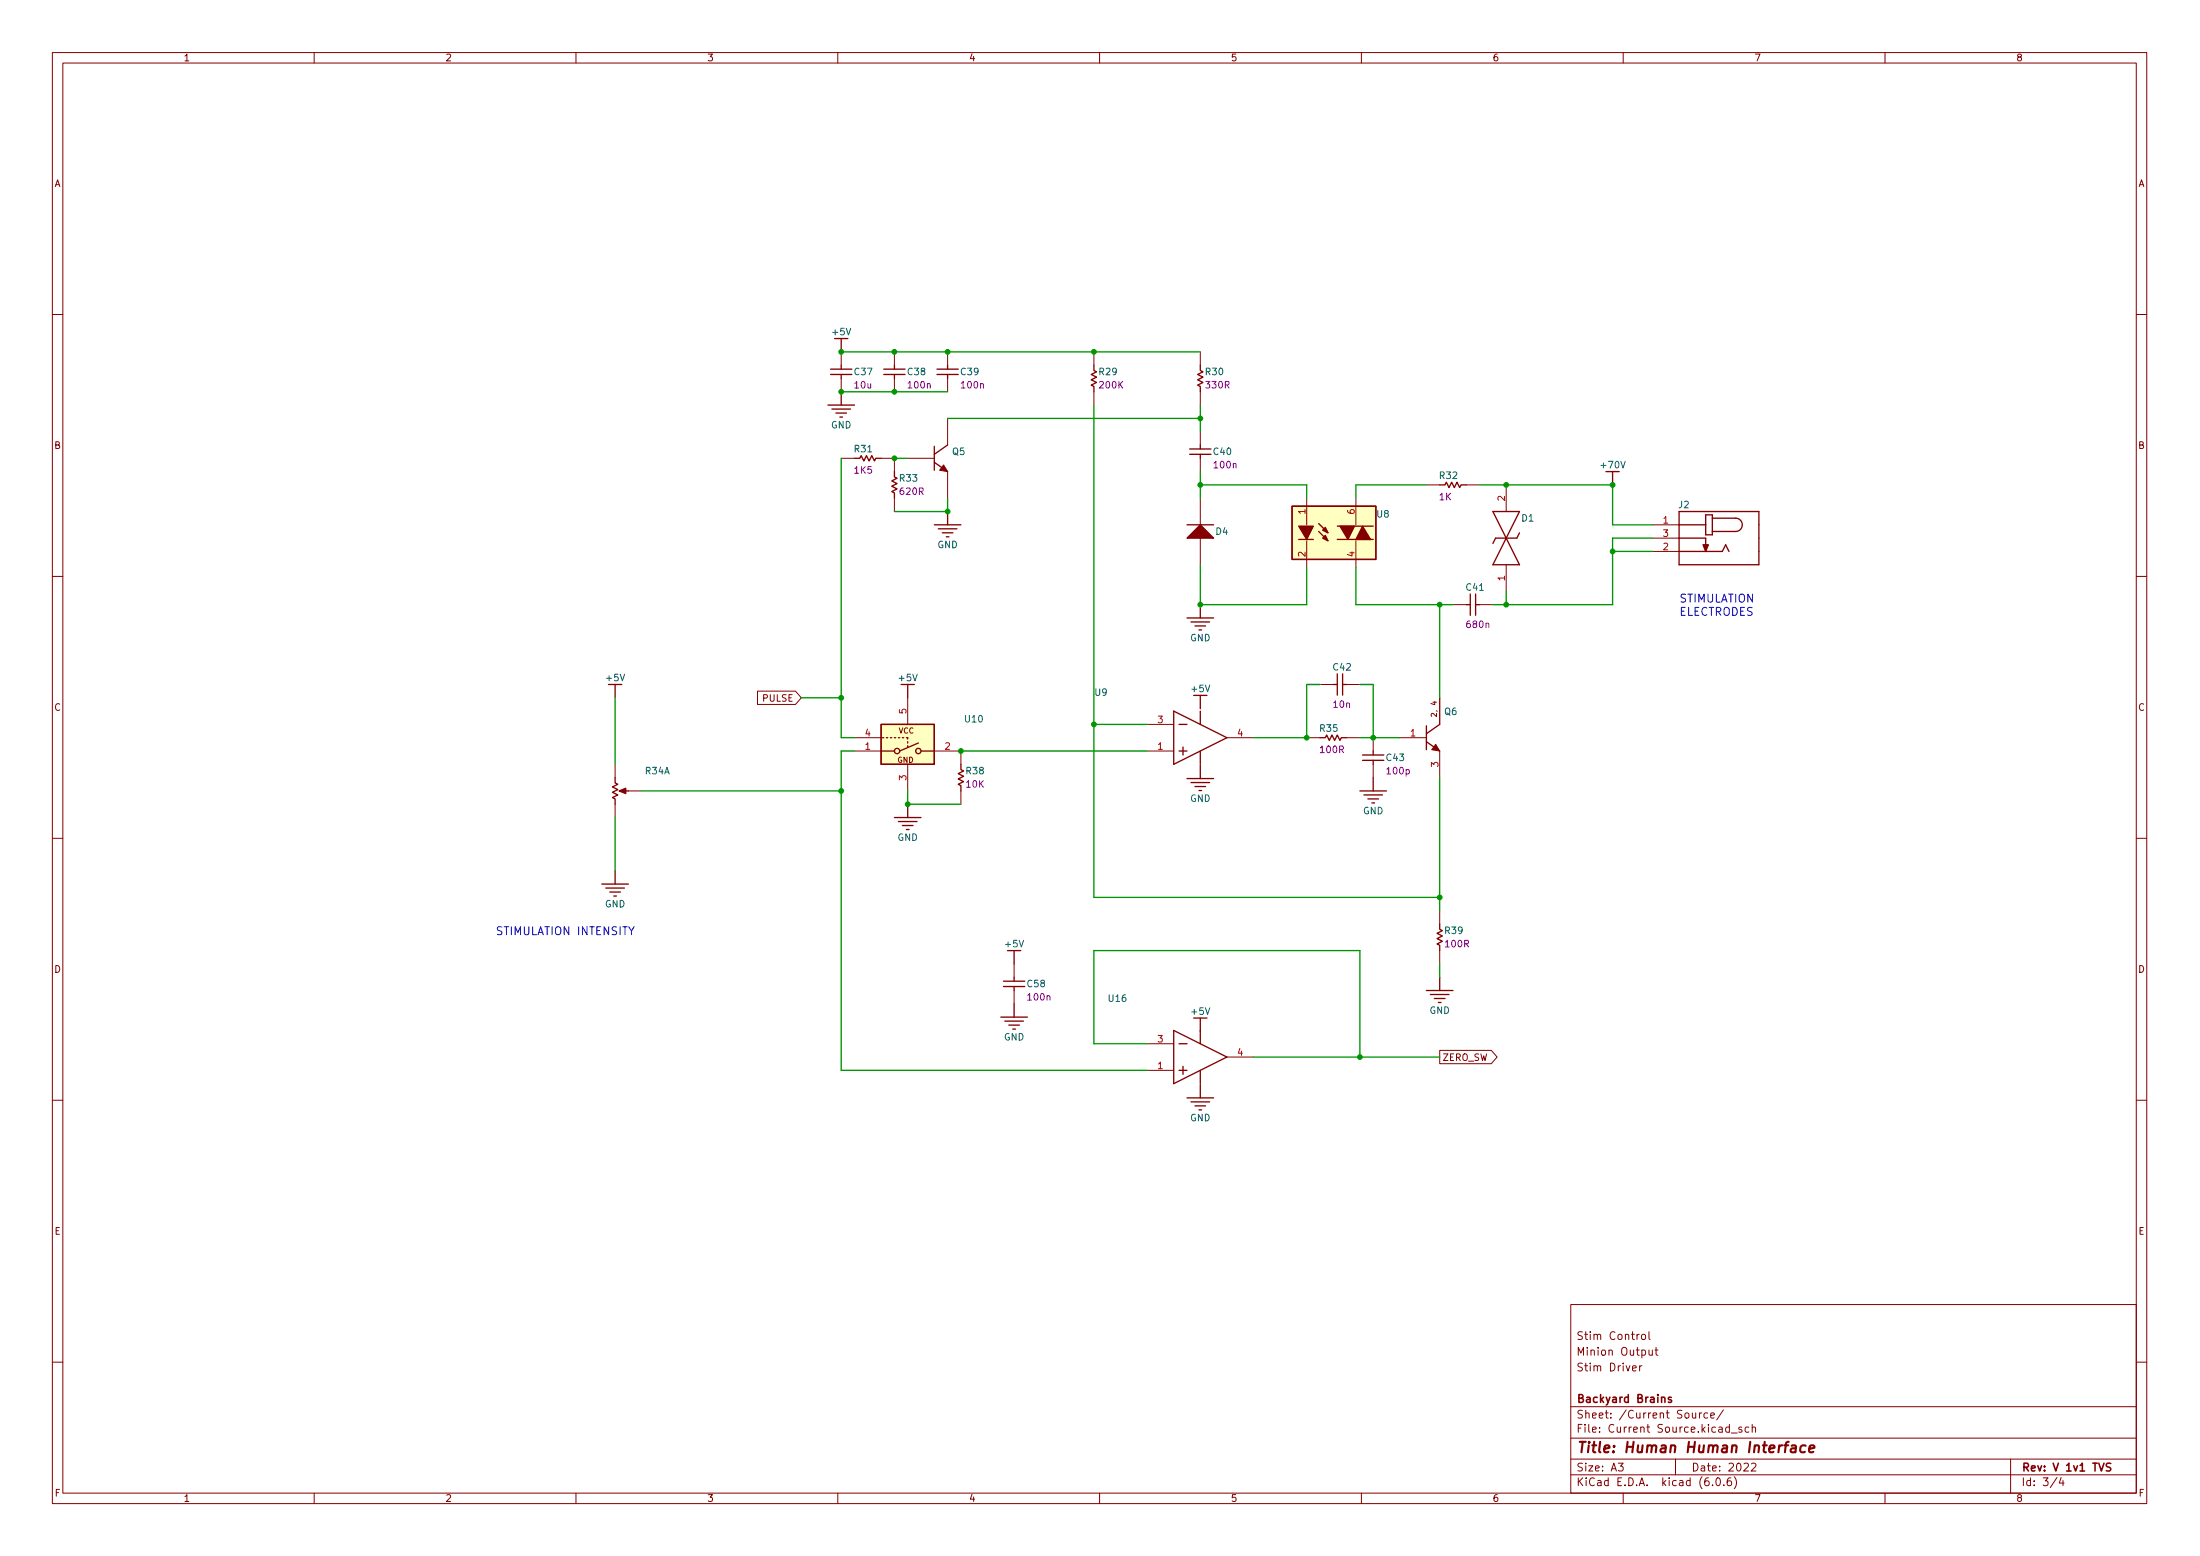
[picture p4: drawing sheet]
<svg xmlns="http://www.w3.org/2000/svg" width="420mm" height="297mm" viewBox="0 0 420 297" stroke-linecap="round" stroke-linejoin="round" font-family="sans-serif">
<g fill="none" stroke="#840000" stroke-width=".19">
<path d="M10 10h400v277h-400zM12 12h396v273h-396zM60 10v2M110 10v2M160 10v2M210 10v2M260 10v2M310 10v2M360 10v2M10 60h2M160.7 67.2v2.5M160.7 72.2v2.6"/>
<path d="M170.8 67.2v2.5M170.8 72.2v2.6M181 67.2v2.5M181 72.2v2.6M181 79.9v5M208.9 67.2v2.5M208.9 74.8v2.5M229.2 67.2v2.5M229.2 74.8v2.5M408 60h2M160.7 87.5h2.5M168.3 87.5h2.5v2.5"/>
<path d="M170.8 95.1v2.5M173.4 87.5h5M181 90v5.1M229.2 82.4v2.5M229.2 87.5v2.5M229.2 95.1v5.1M249.6 95.1v5.1M259 95.1v5.1M272.4 92.6h2.6M280 92.6h2.6M287.7 92.6v5M10 110h2"/>
<path d="M229.2 102.7v5.1M249.6 103.2v5.1M259 103.2v5.1M277.5 115.4h2.5M282.6 115.4h2.5M287.7 107.8v5.1M315.6 100.2h5.1M315.6 105.3h5.1M315.6 102.7h5.1M408 110h2M144.7 131.9h7.2l1.1 1.3-1.1 1.3h-7.2zM173.4 133.2v5.1"/>
<path d="M219.1 138.3h5.1M252.1 130.7h2.5M257.2 130.7h2.5M275 133.2v5.1M117.5 145.9v2.5M117.5 153.5v2.6M120 151h2.6M163.2 143.4h5.1M163.2 140.8h5.1M173.4 145.9v5.1M178.4 143.4h5.1v2.5M183.5 151v2.5"/>
<path d="M219.1 143.4h5.1M234.3 140.8h5.1M249.6 140.8h2.5M257.2 140.8h2.5M262.3 140.8v2.6M262.3 145.9v2.5M267.3 140.8h5.1M275 143.4v5M10 160h2M275 173.8v2.6M408 160h2M193.7 184v2.5"/>
<path d="M193.7 189.1v2.5M219.1 199.2h5.1M275 181.5v2.5M10 210h2M219.1 204.3h5.1M234.3 201.8h5.1M275 200.5h9.8l1.1 1.3-1.1 1.3h-9.8zM408 210h2M300 249h108v36h-108zM313.6 254.8l.4-.1 .3 .3v.4l-.3 .3-.4-.1-.1-.2zM314.9 257.7l.1 .9 .4 .1 .2-.1M314.9 254.2v1.3l.2 .2"/>
<path d="M315.6 257.7v1M316.1 257.7h.5M316.3 257.2v1.3l.3 .2M10 260h2M300 278.5h108M300 274.5h108M300 268.5h108M309.1 279.3h.9l-.5 .6 .4 .1v.7l-.2 .1-.6-.1M311.8 261.2l.7-.1-.1-.3-.4-.1-.2 .2 .1 .7h.5M313.1 260.7v1M313.6 260.7l-.3 .1-.2 .2M320 278.5v3"/>
<path d="M323.2 269.7l.1 .9 .3 .1 .2-.1M323.8 269.7v1M324.6 269.7v1M325 269.7l-.3 .1-.1 .2M326.1 269.8l-.4-.1-.3 .3 .2 .6h.5M326.7 270.2l.7-.1v-.3l-.5-.1-.2 .2 .1 .7h.6M329.1 269.1l-1.2 2M330.3 272.5l-.4-.1-.3 .3 .1 .6h.6M330.3 271.9v1.5M330.6 273.6h1.2M332.6 272.5l-.3-.1-.2 .2v.2l.5 .2v.3h-.5M333.1 279.5l.5-.2 .2 .2 .1 .2-.9 1.1h.9"/>
<path d="M334 272.5l-.4-.1-.3 .3 .1 .6h.6M334.5 279.5l.6-.2 .2 .2 .1 .2-1 1.1h1M334.6 272.6l.3-.2 .3 .1 .1 .9M334.6 271.9v1.5M384 278.5v6.5M408 260h2M60 285v2M110 285v2M160 285v2M210 285v2M260 285v2M300 281.5h108"/>
<path d="M310 285v2M327.1 283.5v.1M327.9 282.2l.2-.1a.8 .8 0 0 1 .5 .8 .8 .8 0 0 1-.5 .7 1 1 0 0 1-.2-1.4zM329.2 283.5v.1M330.6 282.1a.59 .59 0 0 0-.7 .7v.5l.1 .2 .4 .1 .2-.1 .1-.5-.1-.2-.5-.1-.2 .3M331.2 281.9a1.72 1.72 0 0 1 0 2.3M360 285v2M392.9 282l-1.3 2M393.6 282l-.3 1.1h.9M394 282.6v1"/>
</g>
<path d="M319.2 266.8l-.4-.1-.2 .2 .1 .2 .5 .2v.3h-.6M403.1 279.4l-.6-.1-.2 .2v.4l.7 .3 .1 .3-.3 .3-.5-.1" fill="none" stroke="#840000" stroke-width=".3"/>
<path d="M341.6 275.2l-.4 .1-.1 .2-.2 1.7M342.2 276h.7v1.2M343 276.4l-.7 .1a.4 .4 0 0 0-.3 .3 .4 .4 0 0 0 .2 .4l.7-.1M344.8 276a.66 .66 0 0 0-.9 .3l-.1 .6 .1 .2h.8M345.5 276.6l1-.2v-.4l-.6-.1-.3 .3v.9h.7" fill="none" stroke="#840000" stroke-width=".4"/>
<g fill="none" stroke="#840000" stroke-width=".25">
<path d="M158.1 77.3h5.1M158.6 70.5h4.1M158.6 71.5h4.1M158.9 78.1h3.5M159.6 78.9h2.1M160.4 79.6h.5M160.7 64.6v2.6M160.7 69.7v.8M160.7 71.5v.7M160.7 74.8v2.5M168.8 70.5h4M168.8 71.5h4"/>
<path d="M170.8 69.7v.8M170.8 71.5v.7M178.9 70.5h4.1M178.9 71.5h4.1M181 69.7v.8M181 71.5v.7M208.9 69.7v1l.5 .3-1 .5 1 .5-1 .5 1 .5-1 .5 .5 .3v1M229.2 69.7v1l.5 .3-1 .5 1 .5-1 .5 1 .5-1 .5 .5 .3v1M163.2 87.5h1l.3-.5 .5 1 .5-1 .5 1 .5-1 .5 1 .3-.5h1M170.8 90v1l.5 .3-1 .5 1 .5-1 .5 1 .5-1 .5 .5 .3v1M178.4 88.3l2.6 1.7M178.4 85.2v4.6"/>
<path d="M181 97.6v2.6M181 84.9l-2.6 1.8M227.2 85.7h4.1M227.2 86.7h4.1M229.2 84.9v.8M229.2 86.7v.8M246.8 96.6h16v10.2h-16zM251.8 99.9l1.8 1.8M275 92.6h1l.2-.5 .5 1 .5-1 .5 1 .6-1 .5 1 .2-.5h1M285.1 97.6h5.1l-5.1 10.2h5.1zM308 90v2.6M320.7 97.6h15.2v10.2h-15.2z"/>
<path d="M325.8 98.3h1.2v3.8h-1.2zM327 98.9h4.5M331.5 98.9a1.27 1.27 0 0 1 1.2 1.3 1.27 1.27 0 0 1-1.2 1.3M178.4 100.2h5.1M179.2 101h3.6M180 101.7h2M180.7 102.5h.5M226.7 100.2h5.1M226.7 118h5.1M227.5 118.7h3.5M228.2 119.5h2.1M229.2 115.4v2.6"/>
<path d="M248 103h2.8M251.8 101.5l1.8 1.7M255.4 103h6.9M255.4 100.4h6.9M280 115.4h.8M280.8 113.4v4.1M281.8 115.4h.8M281.8 113.4v4.1M290.2 101.7l-.5 1h-4.1l-.5 1M320.7 102.7h5.1v2.6M320.7 105.3h8.2l.7-1.3 .6 1.3M320.7 100.2h5.1"/>
<path d="M327 101.5h4.5M117.5 130.7v2.5M168.3 138.3h10.1v7.6h-10.1zM173.4 130.7v2.5M224.2 135.7l10.1 5.1-10.1 5.1zM225.2 138.3h1.5M229 120.3h.5M229.2 132.8v2.5M229.2 135.7v2.6M254.6 130.7h.8M255.4 128.6v4.1M256.4 130.7h.8"/>
<path d="M256.4 128.6v4.1M272.4 138.5v4.6M275 138.3l-2.6 1.8M117.5 148.4v1.1l.5 .2-1 .5 1 .5-1 .5 1 .6-1 .5 .5 .2v1M118.7 151h1.3M168.3 143.4h2.5M168.5 140.8h.3M169.3 140.8h.2M170.1 140.8h.2M170.8 156.1h5.1M170.8 140.8h.3M171.6 156.8h3.5"/>
<path d="M171.6 140.8h.2M172.3 157.6h2.1M172.3 140.8h.3M173.1 158.4h.5M173.1 140.8h.3v.3M173.4 141.6v.2M173.4 142.4v.2M173.4 153.5v2.6M175.4 141.8l-3.6 1.6M175.9 143.4h2.5M183.5 145.9v1l.5 .3-1 .5 1 .5-1 .5 1 .5-1 .5 .5 .3v1M225.2 143.4h1.5"/>
<path d="M225.9 142.6v1.5M226.7 148.6h5.1M227.5 149.4h3.5M228.2 150.2h2.1M229 150.9h.5M229.2 143.4v2.5M229.2 146.1v2.5M252.1 140.8h1l.3-.5 .5 1 .5-1 .5 1 .5-1 .5 1 .3-.5h1M259.7 151h5.1M260.2 144.1h4.1M260.2 145.1h4.1M260.5 151.8h3.5"/>
<path d="M261.2 152.5h2.1M262 153.3h.5M262.3 143.4v.7M262.3 145.1v.8M262.3 148.4v2.6M272.4 141.6l2.6 1.8M114.9 168.8h5.1M115.7 169.5h3.6M116.5 170.3h2M117.2 171.1h.5M117.5 166.2v2.6M275 176.4v1l.5 .3-1.1 .5 1.1 .5-1.1 .5 1.1 .5-1.1 .5 .6 .3v1"/>
<path d="M191.1 194.2h5.1M191.6 187.3h4.1M191.6 188.3h4.1M191.9 194.9h3.6M192.7 195.7h2M193.4 196.5h.5M193.7 181.5v2.5M193.7 186.5v.8M193.7 188.3v.8M193.7 191.6v2.6M224.2 196.7l10.1 5.1-10.1 5.1zM225.2 199.2h1.5"/>
<path d="M229.2 194.3v4.9M272.4 189.1h5.1M273.2 189.9h3.5M273.9 190.6h2.1M274.7 191.4h.5M275 186.5v2.6M225.2 204.3h1.5M225.9 203.6v1.5M226.7 209.6h5.1M227.5 210.3h3.5M228.2 211.1h2.1M229 211.9h.5"/>
<path d="M229.2 204.3v2.6M229.2 207v2.6"/>
<circle cx="171.3" cy="143.4" r=".51"/>
<circle cx="175.4" cy="143.4" r=".51"/>
</g>
<g fill="#840000" stroke="#840000" stroke-width=".25">
<path d="M325.2 104h1.1l-.5 1.3z"/>
<path d="M248 100.4h2.8l-1.2 2.6z"/>
<path d="M252.6 102.7l.5-.5 .5 1z"/>
<path d="M252.6 101.2l.5-.5 .5 1z"/>
<path d="M255.9 100.4h2.8l-1.3 2.6z"/>
<path d="M260.2 100.4l1.5 2.6h-2.7z"/>
<path d="M118.2 151l1.3-.5v1z"/>
<path d="M226.7 102.7l2.5-2.5 2.6 2.5z"/>
</g>
<g fill="#ffffc2" stroke="#ffffc2" stroke-width=".19">
<path d="M168.3 138.3h10.1v7.6h-10.1z"/>
<path d="M246.8 96.6h16v10.2h-16z"/>
</g>
<g fill="#840000" stroke="#840000" stroke-width=".19">
<path d="M180.2 88.8l.8 1.2-1.5-.2z"/>
<path d="M274.2 142.1l.8 1.3-1.6-.3z"/>
</g>
<g fill="none" stroke="#009600" stroke-width=".25">
<path d="M160.7 74.8h20.3M160.7 67.2h68.5M181 79.9h48.2M208.9 77.3v94h66.1M229.2 77.3v5.1M160.7 87.5v53.3h2.5M170.8 87.5h2.6M181 95.1v2.5h-10.2M229.2 90v5.1M229.2 92.6h20.4v2.5M272.4 92.6h-13.4v2.5M282.6 92.6h25.4v7.6h7.6"/>
<path d="M229.2 107.8v7.6h20.4v-7.1M259 108.3v7.1h18.5M275 115.4v17.8M287.7 112.9v2.5M308 105.3h7.6M315.6 102.7h-7.6v12.7h-22.9M117.5 133.2v12.7M153 133.2h7.7M208.9 138.3h10.2M252.1 130.7h-2.5v10.1h-10.2M259.7 130.7h2.6v10.1M117.5 156.1v10.1"/>
<path d="M122.6 151h38.1M163.2 143.4h-2.5v60.9h58.4M173.4 151v2.5h10.1M183.5 143.4h35.6M259.7 140.8h7.6M275 148.4v25.4M219.1 199.2h-10.2v-17.7h50.8v20.3M275 184v2.5M239.4 201.8h35.6"/>
</g>
<g fill="#009600" stroke="#009600" stroke-width=".19">
<circle cx="308" cy="92.6" r=".46"/>
<circle cx="287.7" cy="115.4" r=".46"/>
<circle cx="275" cy="115.4" r=".46"/>
<circle cx="287.7" cy="92.6" r=".46"/>
<circle cx="308" cy="105.3" r=".46"/>
<circle cx="173.4" cy="153.5" r=".46"/>
<circle cx="170.8" cy="74.8" r=".46"/>
<circle cx="170.8" cy="87.5" r=".46"/>
<circle cx="160.7" cy="151" r=".46"/>
<circle cx="183.5" cy="143.4" r=".46"/>
<circle cx="181" cy="97.6" r=".46"/>
<circle cx="181" cy="67.2" r=".46"/>
<circle cx="208.9" cy="67.2" r=".46"/>
<circle cx="208.9" cy="138.3" r=".46"/>
<circle cx="229.2" cy="92.6" r=".46"/>
<circle cx="229.2" cy="115.4" r=".46"/>
<circle cx="160.7" cy="67.2" r=".46"/>
<circle cx="160.7" cy="74.8" r=".46"/>
<circle cx="160.7" cy="133.2" r=".46"/>
<circle cx="170.8" cy="67.2" r=".46"/>
<circle cx="229.2" cy="79.9" r=".46"/>
<circle cx="262.3" cy="140.8" r=".46"/>
<circle cx="275" cy="171.3" r=".46"/>
<circle cx="259.7" cy="201.8" r=".46"/>
<circle cx="249.6" cy="140.8" r=".46"/>
</g>
<text font-size="2.8" fill="#840000" x="301" y="277.3">Title: Human Human Interface</text>
<g font-size="2.1" fill="#0000c2">
<text x="320.7" y="115">STIMULATION</text>
<text x="320.7" y="117.5">ELECTRODES</text>
<text x="94.6" y="178.5">STIMULATION INTENSITY</text>
</g>
<g font-size="2.1" fill="#840000">
<text x="301" y="255.8">Stim Control</text>
<text x="301" y="261.8">Stim Driver</text>
<text x="301" y="258.8">Minion Output</text>
<text x="301" y="267.8">Backyard Brains</text>
<text x="301" y="273.5">File: Current Source.kicad_sch</text>
<text x="301" y="270.8">Sheet: /Current Source/</text>
<text x="301" y="280.9">Size: A3</text>
<text x="323" y="280.9">Date: 2022</text>
<text x="386" y="280.9">Rev: V 1v1 TVS</text>
<text x="301" y="283.7">KiCad E.D.A. kicad (6.0.6)</text>
<text x="386" y="283.7">Id: 3/4</text>
</g>
<g font-size="1.8" fill="#840000">
<text x="35" y="11.7">1</text>
<text x="85" y="11.7">2</text>
<text x="135" y="11.7">3</text>
<text x="185" y="11.7">4</text>
<text x="235" y="11.7">5</text>
<text x="285" y="11.7">6</text>
<text x="335" y="11.7">7</text>
<text x="385" y="11.7">8</text>
<text x="10.3" y="35.7">A</text>
<text x="408.3" y="35.7">A</text>
<text x="10.3" y="85.7">B</text>
<text x="408.3" y="85.7">B</text>
<text x="10.3" y="135.7">C</text>
<text x="145.7" y="133.9">PULSE</text>
<text x="408.3" y="135.7">C</text>
<text x="10.3" y="185.7">D</text>
<text x="408.3" y="185.7">D</text>
<text x="275.4" y="202.5">ZERO_SW</text>
<text x="10.4" y="235.7">E</text>
<text x="408.4" y="235.7">E</text>
<text x="10.4" y="285.7">F</text>
<text x="35" y="286.7">1</text>
<text x="85" y="286.7">2</text>
<text x="135" y="286.7">3</text>
<text x="185" y="286.7">4</text>
<text x="235" y="286.7">5</text>
<text x="285" y="286.7">6</text>
<text x="335" y="286.7">7</text>
<text x="385" y="286.7">8</text>
<text x="408.4" y="285.7">F</text>
</g>
<g font-size="1.8" fill="#006464">
<text x="159.1" y="64">+5V</text>
<text x="163.2" y="71.6">C37</text>
<text x="173.4" y="71.6">C38</text>
<text x="183.6" y="71.6">C39</text>
<text x="210" y="71.6">R29</text>
<text x="230.3" y="71.6">R30</text>
<text x="158.7" y="81.8">GND</text>
<text x="163.2" y="86.3">R31</text>
<text x="181.9" y="86.8">Q5</text>
<text x="231.8" y="86.8">C40</text>
<text x="305.9" y="89.4">+70V</text>
<text x="171.9" y="91.9">R33</text>
<text x="275" y="91.4">R32</text>
<text x="263" y="98.8">U8</text>
<text x="290.6" y="99.5">D1</text>
<text x="320.6" y="97">J2</text>
<text x="179" y="104.6">GND</text>
<text x="232.2" y="102.1">D4</text>
<text x="280.1" y="112.8">C41</text>
<text x="227.3" y="122.4">GND</text>
<text x="115.9" y="130">+5V</text>
<text x="171.8" y="130">+5V</text>
<text x="254.7" y="128">C42</text>
<text x="184.4" y="137.9">U10</text>
<text x="209.1" y="132.8">U9</text>
<text x="227.6" y="132.1">+5V</text>
<text x="275.9" y="136.5">Q6</text>
<text x="252.1" y="139.7">R35</text>
<text x="123.3" y="147.8">R34A</text>
<text x="184.6" y="147.8">R38</text>
<text x="264.8" y="145.3">C43</text>
<text x="227.3" y="153.1">GND</text>
<text x="260.3" y="155.4">GND</text>
<text x="171.4" y="160.5">GND</text>
<text x="115.5" y="173.2">GND</text>
<text x="276" y="178.3">R39</text>
<text x="192.1" y="180.8">+5V</text>
<text x="196.3" y="188.4">C58</text>
<text x="211.8" y="191.2">U16</text>
<text x="227.6" y="193.7">+5V</text>
<text x="273" y="193.5">GND</text>
<text x="191.7" y="198.6">GND</text>
<text x="227.3" y="214">GND</text>
</g>
<g font-size="1.8" fill="#840084">
<text x="163.3" y="74.1">10u</text>
<text x="173.6" y="74.1">100n</text>
<text x="183.7" y="74.1">100n</text>
<text x="210.1" y="74.1">200K</text>
<text x="230.4" y="74.1">330R</text>
<text x="232" y="89.4">100n</text>
<text x="163.2" y="90.4">1K5</text>
<text x="172" y="94.5">620R</text>
<text x="274.9" y="95.5">1K</text>
<text x="280.2" y="119.9">680n</text>
<text x="254.7" y="135.1">10n</text>
<text x="252.3" y="143.7">100R</text>
<text x="265" y="147.8">100p</text>
<text x="184.6" y="150.3">10K</text>
<text x="276.1" y="180.8">100R</text>
<text x="196.4" y="191">100n</text>
</g>
<g font-size="1.8" fill="#a90000">
<text x="287.4" y="95.6" transform="rotate(-90 287.4 95.6)">2</text>
<text x="249.3" y="98.1" transform="rotate(-90 249.3 98.1)">1</text>
<text x="258.7" y="98.1" transform="rotate(-90 258.7 98.1)">6</text>
<text x="317.6" y="99.9">1</text>
<text x="249.3" y="106.3" transform="rotate(-90 249.3 106.3)">2</text>
<text x="258.7" y="106.3" transform="rotate(-90 258.7 106.3)">4</text>
<text x="317.6" y="105">2</text>
<text x="317.6" y="102.5">3</text>
<text x="287.4" y="110.8" transform="rotate(-90 287.4 110.8)">1</text>
<text x="173.1" y="136.2" transform="rotate(-90 173.1 136.2)">5</text>
<text x="165.2" y="143.1">1</text>
<text x="165.2" y="140.6">4</text>
<text x="180.5" y="143.1">2</text>
<text x="221.1" y="143.1">1</text>
<text x="221.1" y="138">3</text>
<text x="236.4" y="140.6">4</text>
<text x="269.4" y="140.6">1</text>
<text x="173.1" y="148.9" transform="rotate(-90 173.1 148.9)">3</text>
<text x="274.7" y="146.4" transform="rotate(-90 274.7 146.4)">3</text>
<text x="221.1" y="199">3</text>
<text x="236.4" y="201.5">4</text>
<text x="221.1" y="204.1">1</text>
</g>
<g font-size="1.4" fill="#840000">
<text x="274.4" y="136.5" transform="rotate(-90 274.4 136.5)">2, 4</text>
<text x="171.6" y="140">VCC</text>
<text x="171.4" y="145.6">GND</text>
</g>
</svg>
